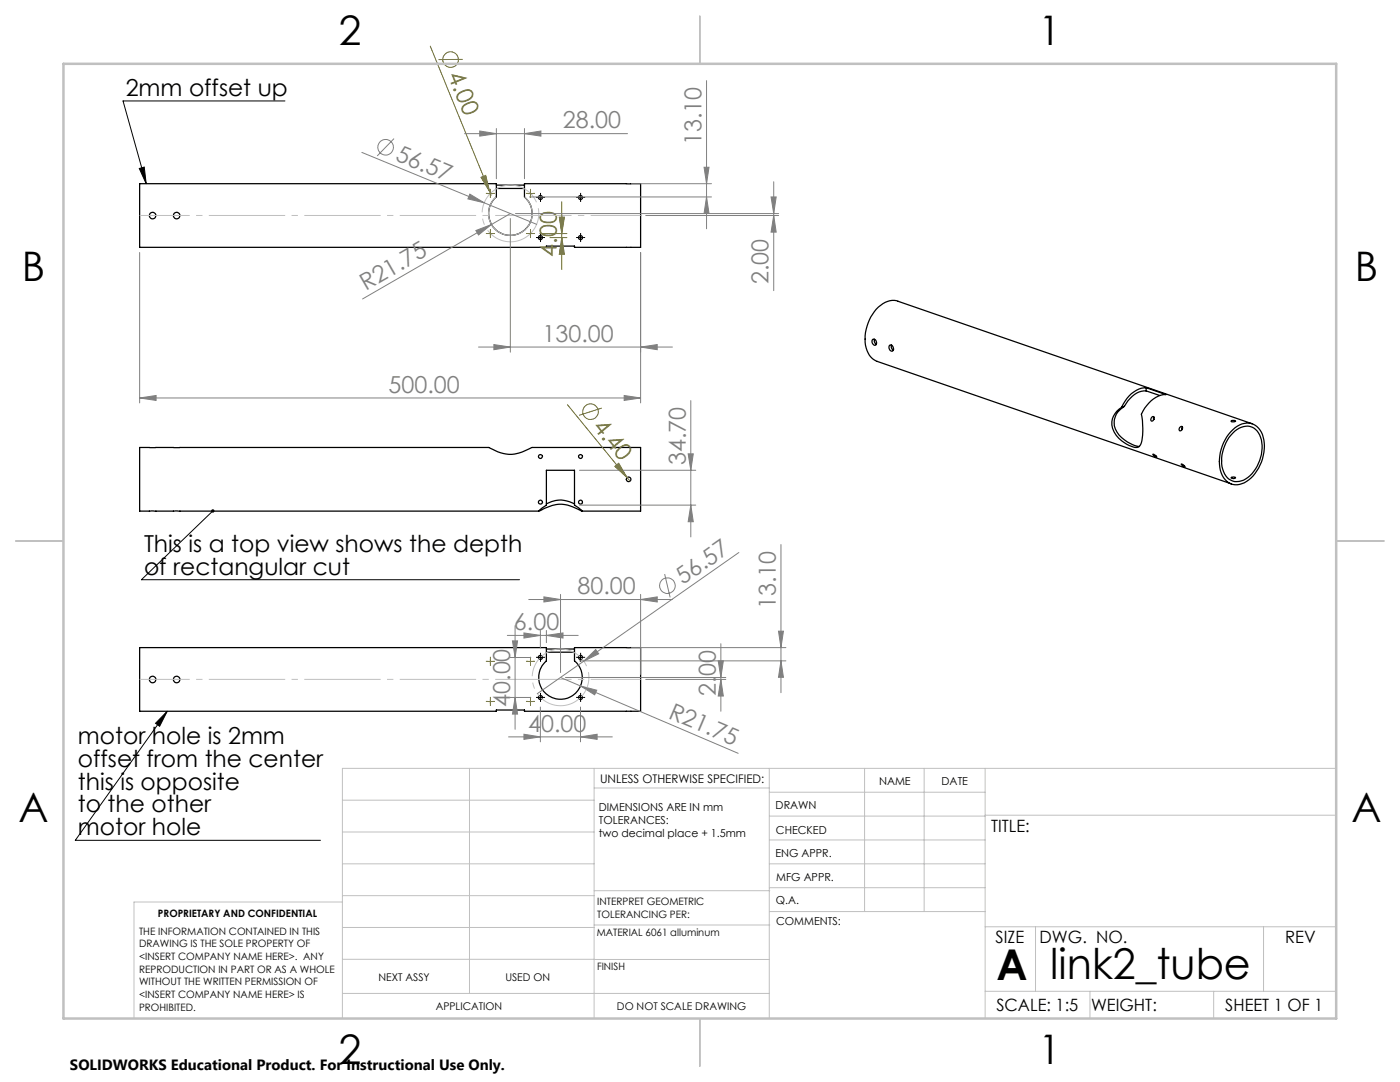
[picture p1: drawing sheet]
<svg xmlns="http://www.w3.org/2000/svg" width="279mm" height="216mm" viewBox="0 0 279 216" stroke-linecap="round" stroke-linejoin="round" font-family="sans-serif">
<g fill="none" stroke="#000" stroke-width=".25">
<path d="M27.9 36.7h71.2v2.6a4.3 4.3 0 0 0-.4 6.3 4.3 4.3 0 0 0 6.3 0 4.3 4.3 0 0 0-.3-6.3v-2.6h23.1v12.7h-13.1v-.3h-5.7v.3h-81.1zM99.1 36.9h5.6M99.1 37.6h5.6M174.2 67.7a.65 .65 0 0 1 .7 .4 .65 .65 0 0 1-.2 .8 .74 .74 0 0 1-.5-1.2zM174.5 67.7l.1 .6 .3 .4M177.6 68.9a.67 .67 0 0 1 .7 .4 .67 .67 0 0 1-.3 .8 .78 .78 0 0 1-.4-1.2zM177.9 68.9v.6l.4 .4M228.7 77.4a5.8 5.8 0 0 0-4.9 3.9M228.7 77.4l4 1.3a5.8 5.8 0 0 0-4.9 4 12.6 12.6 0 0 1-.2 6 1.23 1.23 0 0 1-1.9 .3 6 6 0 0 1-3.8-4.2 3.8 3.8 0 0 1 1.9-3.5M228.7 78a5 5 0 0 0-4.3 3.1M228.7 78l2.8 .9M228.7 77.4v.6"/>
<path d="M224.4 81.1a3.7 3.7 0 0 0-.6 6.2 6.4 6.4 0 0 0 3.6 1.8M224.4 81.1l-.6 .2M229.9 83.3l.2-.2a.43 .43 0 0 1 .2 .6 .43 .43 0 0 1-.6 .2zM230.1 90.6l.8 .6a.5 .5 0 0 1-.7-.4zM230.3 83.2l-.1 .5M235.5 85.2l.3-.1a.45 .45 0 0 1 .1 .6 .45 .45 0 0 1-.6 .1zM235.7 92.6l.4 .1 .4 .5zM236 85.2l-.1 .5M245.7 84h.9a.58 .58 0 0 1-.9 0zM245.7 95.2h.1a.5 .5 0 0 1 .8 .2l-.2 .1a.37 .37 0 0 1-.4 .1 .37 .37 0 0 1-.3-.4zM246 85.8a3.4 3.4 0 0 1 5.5 0 8 8 0 0 1-1 8.7 4.4 4.4 0 0 1-4.9 2 4.6 4.6 0 0 1-2.2-5 8.8 8.8 0 0 1 2.6-5.7zM246 86.4a3.1 3.1 0 0 1 5.1 0 7 7 0 0 1-.5 7.2 4.4 4.4 0 0 1-4.6 2.4 4.1 4.1 0 0 1-2.2-4.6 8.5 8.5 0 0 1 2.2-5z"/>
<path d="M249.9 84.6l-70.7-24.5a4.2 4.2 0 0 0-4.3 1.6 8.7 8.7 0 0 0-1.9 8.3l.8 1.2 1.2 .9 70.7 24.5M107.5 102h-79.6v-12.7h69.6a7.4 7.4 0 0 0 8.4 .1l.3-.1h21.6v12.7h-11.8a7.1 7.1 0 0 0-7.9-.3l-.6 .3 1.5-1.2v-7h5.7v7l1.5 1.2M109 100.5a5.4 5.4 0 0 1 5.7 0M27.9 129.2h81.1v2.7a4.3 4.3 0 0 0-.3 6.3 4.3 4.3 0 0 0 6.3 0 4.3 4.3 0 0 0-.3-6.3v-2.7h13.1v12.7h-23.1v-.2h-5.6v.2h-71.2zM109 129.5h5.7M109 130.1h5.7"/>
<circle cx="107.9" cy="39.4" r=".39"/>
<circle cx="115.8" cy="39.4" r=".39"/>
<circle cx="30.5" cy="43" r=".65"/>
<circle cx="35.3" cy="43" r=".65"/>
<circle cx="107.9" cy="47.4" r=".4"/>
<circle cx="115.9" cy="47.4" r=".39"/>
<circle cx="107.9" cy="91.1" r=".39"/>
<circle cx="115.9" cy="91.1" r=".38"/>
<circle cx="125.4" cy="95.7" r=".46"/>
<circle cx="107.9" cy="100.2" r=".39"/>
<circle cx="115.9" cy="100.2" r=".38"/>
<circle cx="30.5" cy="135.6" r=".65"/>
<circle cx="35.3" cy="135.6" r=".65"/>
<circle cx="107.9" cy="131.2" r=".41"/>
<circle cx="107.9" cy="139.2" r=".41"/>
<circle cx="115.8" cy="131.2" r=".4"/>
<circle cx="115.8" cy="139.2" r=".4"/>
</g>
<g fill="none" stroke="#808000" stroke-width=".2">
<path d="M85.9 9.2l11.8 29M92.3 11.9h-4.8M96 35.4l.9-.4 .8 3.2zM97.4 38.6h1M97.7 38.2l.3 .8M97.9 38.1v1M105.3 38.6h1.1M105.9 38.1v1M97.4 46.6h1M97.9 46.1v1M105.3 46.6h1.1M105.9 46.1v1"/>
<path d="M107.7 46.6h5.4M109.7 47.4h3.4M111.6 43.3h1l-.5 3.3zM112.1 47.4l.5 3.3h-1zM112.1 40.3v13.5M113.2 80.8l12 14.5M120.1 81.4l-4.5 1.5M122.7 93.1l.8-.7 1.7 2.9zM125.2 95.3l.5 .7M97.4 140h1M97.4 132h1M97.9 131.5v1"/>
<path d="M97.9 139.5v1M105.3 140h1.1M105.3 132h1.1M105.9 131.5v1M105.9 139.5v1"/>
<circle cx="89.9" cy="11.9" r="1.56"/>
<circle cx="117.9" cy="82.2" r="1.56"/>
</g>
<g fill="none" stroke="#808080" stroke-width=".2">
<path d="M141 16.1v29.5M72.2 30.4l24.4 10.1M78.6 27.7l-3.3 3.4M92.7 26.7h32.5M93.8 38.7l2.8 1.8-3.2-.8zM95.7 26.1l3.4 .6-3.4 .5zM99.1 25.6v10.1M104.7 26.7l3.2-.6v1.1zM104.7 25.6v10.1M105.7 39.3h36.3M126 36.7h16M140.5 33.4h1l-.5 3.3z"/>
<path d="M141 39.3l.5 3.3h-1zM153.9 39.3h1l-.5 3.3zM154.4 36.3v21.7M27.9 50.4v30M95 46l3.1-1.2-2.6 2.1zM96.6 40.5l10.5 4.3M98.1 44.8l-25.7 14.9M101.8 42.6l-3.7 2.2M101.8 43.6v26.7M102.9 42.6h52.5M127.8 50.4v30M128.9 43h26.5"/>
<path d="M154.4 43l.5 3.3h-1zM27.9 79.4l3.3-.5v1zM27.9 79.4h99.9M95.5 69.3h38.7M98.6 68.8l3.2 .5-3.2 .5zM124.6 78.9l3.2 .5-3.2 .5zM127.8 69.3l3.4-.5v1zM137.9 79.9v27.2M115.6 93.8h23.3M137.3 90.6h1.1l-.5 3.2zM105.5 119.6h28.7M108.5 119.1l3.4 .5-3.4 .5z"/>
<path d="M111.9 118.6v15.6M115.6 100.8h23.3M127.8 119.6l3.4-.5v1zM127.8 118.6v16M132.6 114.5l1.1 4.7M137.9 100.8l.5 3.3h-1.1zM147.5 110.2l-31 21.7M155.9 108.7v29.5M101.2 126.8h14.2M101.8 131.2h4.1M101.8 139.2h4.1M102.3 127.9h1l-.5 3.3z"/>
<path d="M102.8 139.2l.5 3.3h-1zM102.8 124.8v20.7M104.6 126.3l3.2 .5-3.2 .5zM107.8 125.8v3.5M109 126.8l3.4-.5v1zM109 125.8v2.4M111.9 135.2l4 1.7M112.9 135.2h32M115.6 131.9h41.2M115.9 136.9l3.2 .8-.4 .9zM115.9 136.9l31.4 13.4M116.5 131.9l2.4-2.3 .6 .9z"/>
<path d="M116.5 131.9l-9.3 6.5M126 129.2h30.8M128.9 135.6h16M143.3 131.9h1.1l-.5 3.3zM143.9 128.4v13.5M143.9 135.6l.5 3.3h-1.1zM155.4 125.9h1l-.5 3.3zM155.9 131.9l.5 3.2h-1zM101.5 147h20.7M104.6 146.5l3.2 .5-3.2 .5zM107.8 141.1v6.9M115.9 147l3.3-.5v1z"/>
<path d="M115.9 141.1v6.9"/>
<circle cx="77" cy="29.4" r="1.55"/>
<circle cx="133.2" cy="116.9" r="1.57"/>
</g>
<g fill="none" stroke="#000" stroke-width=".2">
<path d="M27.8 33.6l1-.3 .4 3.4zM56.9 20.1h-32.3l4.6 16.6M107.4 39.4h.9M107.8 38.9v1M115.4 39.4h.9M115.9 38.9v1M107.4 47.4h.9M107.8 46.9v1M115.4 47.4h.9M115.9 46.9v1M42.5 102l-14.3 13.7h75.5M107.4 139.2h.9"/>
<path d="M107.4 131.2h.9M107.8 130.7v1M107.8 138.7v1M115.4 139.2h.9M115.4 131.2h.9M115.9 130.7v1M115.9 138.7v1M33.4 141.9l-18.4 25.8h49M33.4 141.9l-1.5 3-.9-.6z"/>
</g>
<path d="M107.3 40.9a5.7 5.7 0 0 0-9.5-2.2 5.7 5.7 0 0 0 2.6 9.4 5.7 5.7 0 0 0 7-6.8l-.1-.4M117.3 133.5a5.7 5.7 0 0 0-9.5-2.3 5.7 5.7 0 0 0 2.6 9.4 5.7 5.7 0 0 0 7-6.8l-.1-.3" fill="none" stroke="#c0c0c0" stroke-width=".2" stroke-dasharray="15.2 1.3 1.3 1.3" stroke-dashoffset="-.6" stroke-linecap="butt"/>
<g fill="none" stroke="#c0c0c0" stroke-width=".2">
<path d="M99.1 39.3a4.3 4.3 0 0 0-.4 6.3 4.3 4.3 0 0 0 6.3 0 4.3 4.3 0 0 0-.3-6.3M68.3 159.7h50.3M93.7 153.3v44.9M118.6 153.3v49.9M118.6 157.2h34.9M153.5 153.3v49.9M153.5 158.1h43.1M172.5 153.3v28.6M184.4 153.3v28.6M196.6 153.3v49.9M266.7 153.3h-198.4v49.9M68.3 178.7h50.3"/>
<path d="M68.3 172.4h50.3M68.3 166h50.3M68.3 180h-41.6v23.2M118.6 177.7h35M153.5 167.6h43.1M153.5 162.8h43.1M153.5 172.4h43.1M153.5 177.1h43.1M196.6 162.7h70.1M68.3 198.2h85.2M68.3 191.4l85.2 .1M68.3 185.1h50.3"/>
<path d="M118.6 184.6h35M153.6 181.9h43M196.6 197.8h70.1M196.6 184.9h70.1M206.7 184.9v12.9M217.5 197.8v5.4M242.2 197.8v5.4M252.2 184.9v12.9"/>
</g>
<g fill="none" stroke="#000" stroke-width=".2" stroke-dasharray="15.2 1.3 1.3 1.3" stroke-linecap="butt">
<path d="M107.4 39.4h-.4M107.9 38.9v-.4M107.9 39.9v.4M108.4 39.4h.4M115.4 39.4h-.4M115.9 38.9v-.4M115.9 39.9v.4M116.4 39.4h.4M107.4 47.4h-.4M107.9 46.9v-.4M107.9 47.9v.4M108.4 47.4h.4"/>
<path d="M115.4 47.4h-.4M115.9 46.9v-.4M115.9 47.9v.4M116.4 47.4h.4M107.4 139.2h-.4M107.4 131.2h-.4M107.9 138.7v-.4M107.9 139.7v.4M107.9 130.7v-.4M107.9 131.7v.4M108.4 139.2h.4M108.4 131.2h.4"/>
<path d="M115.4 139.2h-.4M115.4 131.2h-.4M115.9 138.7v-.4M115.9 139.7v.4M115.9 130.7v-.4M115.9 131.7v.4M116.4 139.2h.4M116.4 131.2h.4"/>
</g>
<g fill="none" stroke="#808000" stroke-width=".2" stroke-dasharray="15.2 1.3 1.3 1.3" stroke-linecap="butt">
<path d="M97.4 38.6h-.4M97.9 38.1v-.4M97.9 39.1v.4M98.4 38.6h.4M105.4 38.6h-.4M105.9 38.1v-.4M105.9 39.1v.4M106.4 38.6h.4M97.4 46.6h-.4M97.9 46.1v-.4M97.9 47.1v.4M98.4 46.6h.4"/>
<path d="M105.4 46.6h-.4M105.9 46.1v-.4M105.9 47.1v.4M106.4 46.6h.4M97.4 140h-.4M97.4 132h-.4M97.9 139.5v-.4M97.9 131.5v-.4M97.9 132.5v.4M98.4 140h.4M98.4 132h.4M105.4 140h-.4"/>
<path d="M105.4 132h-.4M105.9 139.5v-.4M105.9 131.5v-.4M105.9 132.5v.4M106.4 140h.4M106.4 132h.4M97.9 140.5v.4M105.9 140.5v.4"/>
</g>
<path d="M127.9 43h-100M127.9 135.6h-100" fill="none" stroke="#c0c0c0" stroke-width=".2" stroke-dasharray="15.2 1.3 1.3 1.3" stroke-dashoffset="5.2" stroke-linecap="butt"/>
<path d="M139.7 3.2v9.5M3.1 107.9h9.6M266.7 107.9h9.5M139.7 203.2v9.6" fill="none" stroke="#c0c0c0" stroke-width=".25"/>
<path d="M12.7 12.7h254v190.5h-254z" fill="none" stroke="#c0c0c0" stroke-width=".5"/>
<path d="M27.8 33.6l1-.3 .4 3.4zM42.2 101.7a.35 .35 0 0 0 0 .5 .35 .35 0 0 0 .5 0 .35 .35 0 0 0 0-.5l-.2 .3 .2-.3-.2-.1zM33.4 141.9l-1.5 3-.9-.6z" fill="#000"/>
<g fill="#808000">
<path d="M96 35.4l.9-.4 .8 3.2z"/>
<path d="M122.7 93.1l.8-.7 1.7 2.9z"/>
<path d="M111.6 43.3h1l-.5 3.3zM112.1 47.4l.5 3.3h-1z"/>
</g>
<g fill="#808080">
<path d="M115.9 136.9l3.2 .8-.4 .9z"/>
<path d="M93.8 38.7l2.8 1.8-3.2-.8z"/>
<path d="M95 46l3.1-1.2-2.6 2.1z"/>
<path d="M116.5 131.9l2.4-2.3 .6 .9z"/>
<path d="M95.7 26.1l3.4 .6-3.4 .5zM104.7 26.7l3.2-.6v1.1zM27.9 79.4l3.3-.5v1zM124.6 78.9l3.2 .5-3.2 .5zM104.6 126.3l3.2 .5-3.2 .5zM109 126.8l3.4-.5v1zM104.6 146.5l3.2 .5-3.2 .5zM115.9 147l3.3-.5v1z"/>
<path d="M137.9 100.8l.5 3.3h-1.1zM137.3 90.6h1.1l-.5 3.2zM155.9 131.9l.5 3.2h-1zM155.4 125.9h1l-.5 3.3z"/>
<path d="M140.5 33.4h1l-.5 3.3zM141 39.3l.5 3.3h-1zM102.3 127.9h1l-.5 3.3zM102.8 139.2l.5 3.3h-1z"/>
<path d="M98.6 68.8l3.2 .5-3.2 .5zM127.8 69.3l3.4-.5v1zM108.5 119.1l3.4 .5-3.4 .5zM127.8 119.6l3.4-.5v1z"/>
<path d="M153.9 39.3h1l-.5 3.3zM154.4 43l.5 3.3h-1zM143.3 131.9h1.1l-.5 3.3zM143.9 135.6l.5 3.3h-1.1z"/>
</g>
<g font-size="8.5">
<text x="198.9" y="195.5">A</text>
<text x="209.6" y="195.4">link2_tube</text>
</g>
<g font-size="8.1">
<text x="67.6" y="8.9">2</text>
<text x="207.3" y="8.9">1</text>
<text x="4.4" y="56.2">B</text>
<text x="270.4" y="56.2">B</text>
<text x="3.7" y="164.1">A</text>
<text x="269.7" y="164.1">A</text>
<text x="67.6" y="212.4">2</text>
<text x="207.3" y="212.4">1</text>
</g>
<g font-size="4.7" fill="#808000">
<text x="89.3" y="14.9" transform="rotate(68 89.3 14.9)">4.00</text>
<text x="111.1" y="51.2" transform="rotate(-90 111.1 51.2)">4.00</text>
<text x="118.2" y="85.2" transform="rotate(51 118.2 85.2)">4.40</text>
</g>
<g font-size="4.7">
<text x="25.1" y="19.1">2mm offset up</text>
<text x="28.7" y="110.1">This is a top view shows the depth</text>
<text x="28.7" y="114.6">of rectangular cut</text>
<text x="15.6" y="148.5">motor hole is 2mm</text>
<text x="15.6" y="153">offset from the center</text>
<text x="15.6" y="157.6">this is opposite</text>
<text x="15.6" y="162.1">to the other</text>
<text x="15.6" y="166.6">motor hole</text>
</g>
<g font-size="4.7" fill="#808080">
<text x="112.3" y="25.6">28.00</text>
<text x="140" y="29" transform="rotate(-90 140 29)">13.10</text>
<text x="78.7" y="31.9" transform="rotate(22 78.7 31.9)">56.57</text>
<text x="73" y="58.1" transform="rotate(-30 73 58.1)">R21.75</text>
<text x="153.4" y="56.7" transform="rotate(-90 153.4 56.7)">2.00</text>
<text x="108.3" y="68.2">130.00</text>
<text x="77.5" y="78.4">500.00</text>
<text x="136.9" y="92.8" transform="rotate(-90 136.9 92.8)">34.70</text>
<text x="115.2" y="118.6">80.00</text>
<text x="136.3" y="116.8" transform="rotate(-35 136.3 116.8)">56.57</text>
<text x="102.6" y="125.8">6.00</text>
<text x="154.9" y="121.6" transform="rotate(-90 154.9 121.6)">13.10</text>
<text x="101.8" y="141.1" transform="rotate(-90 101.8 141.1)">40.00</text>
<text x="133.2" y="143.2" transform="rotate(23 133.2 143.2)">R21.75</text>
<text x="142.9" y="138.8" transform="rotate(-90 142.9 138.8)">2.00</text>
<text x="105.4" y="146">40.00</text>
</g>
<g font-size="3.4">
<text x="197.8" y="166">TITLE:</text>
<text x="198.7" y="188.1">SIZE</text>
<text x="207.5" y="188.1">DWG. NO.</text>
<text x="256.5" y="188.2">REV</text>
<text x="198.8" y="201.7">SCALE: 1:5</text>
<text x="217.7" y="201.8">WEIGHT:</text>
<text x="244.5" y="201.7">SHEET 1 OF 1</text>
</g>
<text font-size="3" x="14" y="213.5">SOLIDWORKS Educational Product. For Instructional Use Only.</text>
<text font-size="2.4" x="119.8" y="156.2">UNLESS OTHERWISE SPECIFIED:</text>
<g font-size="2.2">
<text x="119.5" y="161.8">DIMENSIONS ARE IN mm</text>
<text x="154.8" y="161.4">DRAWN</text>
<text x="175.4" y="156.6">NAME</text>
<text x="187.9" y="156.7">DATE</text>
<text x="119.5" y="164.4">TOLERANCES:</text>
<text x="119.5" y="167.1">two decimal place + 1.5mm</text>
<text x="154.9" y="166.3">CHECKED</text>
<text x="154.8" y="171">ENG APPR.</text>
<text x="154.9" y="175.7">MFG APPR.</text>
<text x="154.9" y="180.4">Q.A.</text>
<text x="154.9" y="184.6">COMMENTS:</text>
</g>
<g font-size="2.1">
<text x="75.5" y="195.7">NEXT ASSY</text>
<text x="100.9" y="195.7">USED ON</text>
<text x="86.9" y="201.5">APPLICATION</text>
<text x="123.1" y="201.6">DO NOT SCALE DRAWING</text>
</g>
<g font-size="2">
<text x="31.5" y="182.9">PROPRIETARY AND CONFIDENTIAL</text>
<text x="119.2" y="180.6">INTERPRET GEOMETRIC</text>
<text x="119.2" y="183.1">TOLERANCING PER:</text>
<text x="27.8" y="186.5">THE INFORMATION CONTAINED IN THIS</text>
<text x="27.8" y="189">DRAWING IS THE SOLE PROPERTY OF</text>
<text x="27.8" y="191.6">&lt;INSERT COMPANY NAME HERE&gt;. ANY</text>
<text x="119.1" y="186.7">MATERIAL 6061 alluminum</text>
<text x="27.8" y="194.1">REPRODUCTION IN PART OR AS A WHOLE</text>
<text x="27.8" y="196.6">WITHOUT THE WRITTEN PERMISSION OF</text>
<text x="119.1" y="193.5">FINISH</text>
<text x="27.8" y="199.1">&lt;INSERT COMPANY NAME HERE&gt; IS</text>
<text x="27.8" y="201.7">PROHIBITED.</text>
</g>
</svg>
